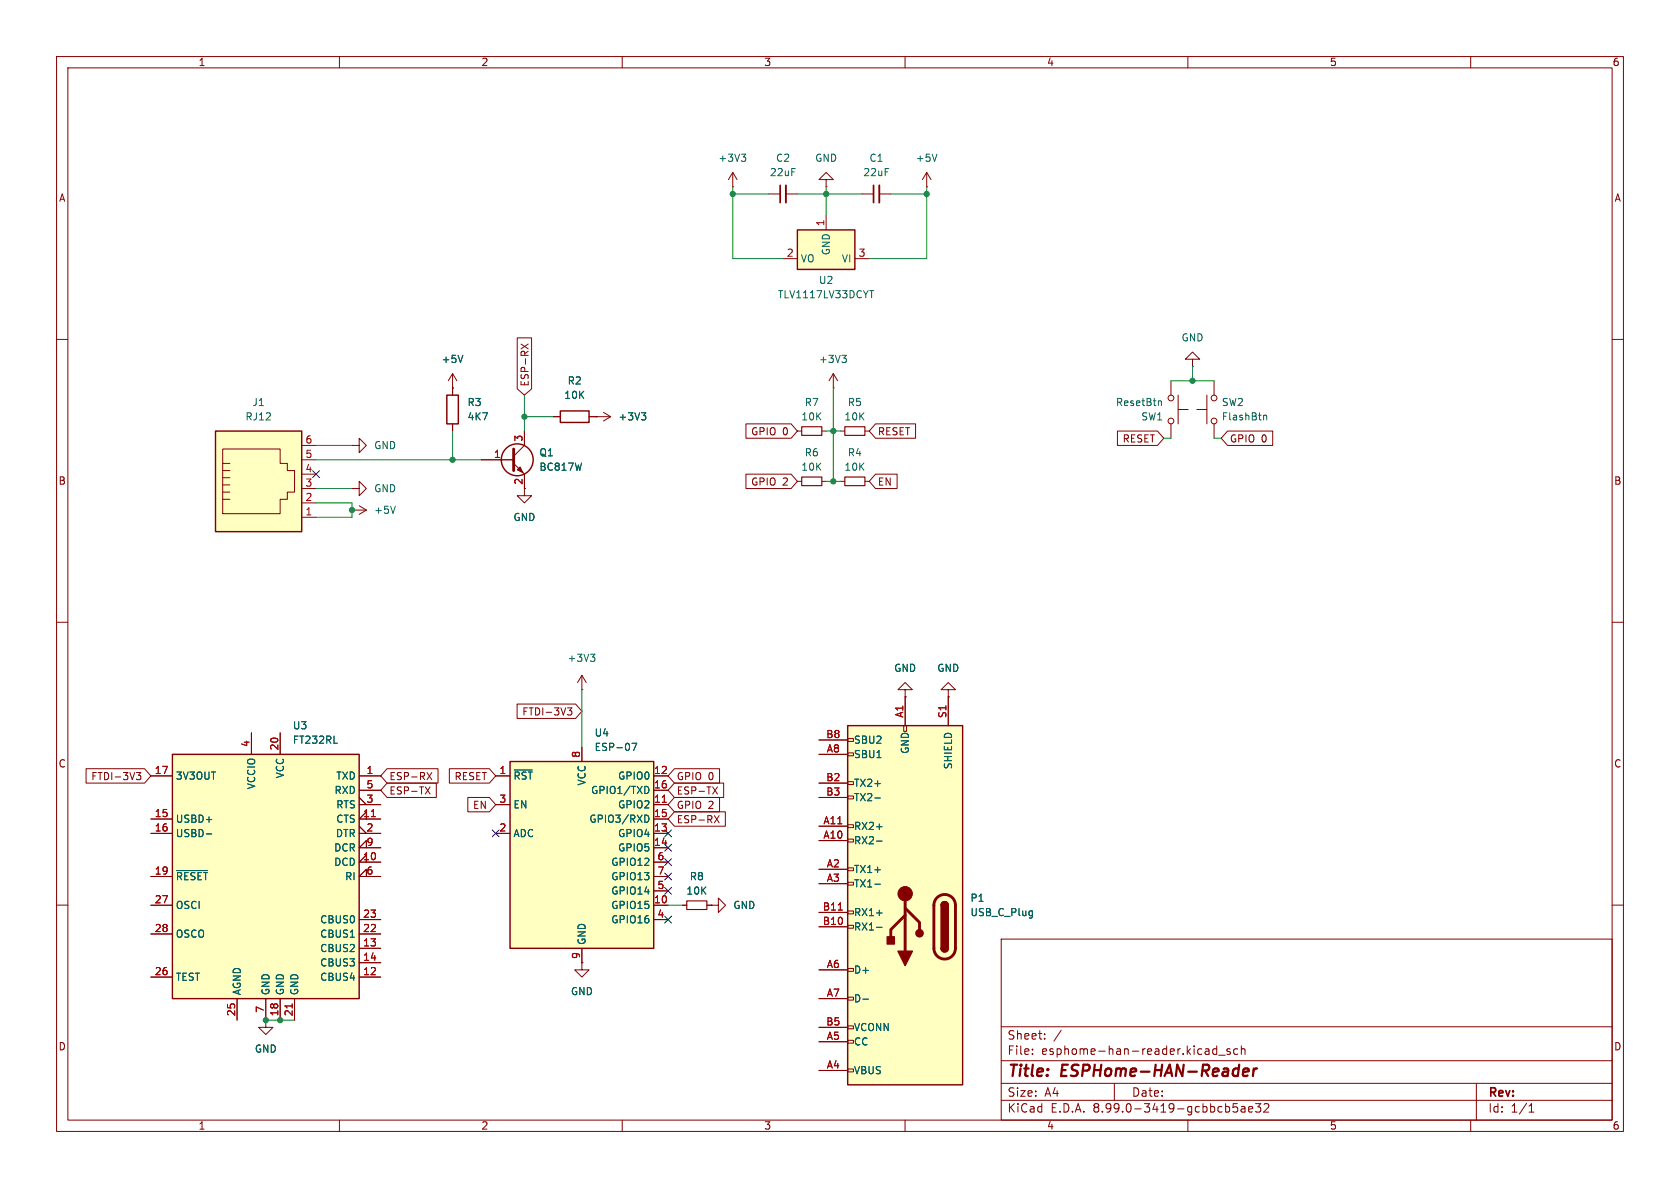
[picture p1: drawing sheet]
<svg xmlns="http://www.w3.org/2000/svg" width="297mm" height="210mm" viewBox="0 0 297 210" stroke-linecap="round" stroke-linejoin="round" font-family="sans-serif">
<g fill="none" stroke="#840000" stroke-width=".18">
<path d="M10 10h277v190h-277zM12 12h273v186h-273zM60 10v2M110 10v2M160 10v2M210 10v2M260 10v2M10 60h2M210.8 63.5h1.3l-1.3-1.3-1.3 1.3h1.3v1.3M210.8 64.8h.1M285 60h2M10 110h2"/>
<path d="M285 110h2M10 160h2M177 166h108v32h-108zM285 160h2M60 198v2M110 198v2M160 198v2M177 194.5h108M177 191.5h108M177 187.5h108M177 181.5h108M182.5 186.3v.1"/>
<path d="M182.5 185.5v.1M184.7 183.6v.1M184.7 182.8v.1M187.6 182.1l-1.3 2M197 191.5v3M210 198v2M215.1 184.9v1.5M215.1 185.5l-.4-.1-.3 .3v.4l.1 .2h.6M215.5 186.5h1.1M217.5 185.5l-.4-.1-.2 .2 .1 .2 .5 .2v.3h-.6M218 195.1h.7M218.2 195.7h.3l.3 .3-.1 .5-.5 .1"/>
<path d="M218.8 185.5l-.4-.1-.3 .3v.4l.1 .2h.6M219.5 185.5l.2-.1 .3 .1 .1 .9M219.5 184.9v1.5M219.5 195.7h.5l.1 .9M220.1 196h-.5a.29 .29 0 0 0-.2 .3 .29 .29 0 0 0 .2 .3l.5-.1M220.7 196.1l.8-.1-.1-.3-.4-.1-.3 .2 .1 .7h.6M222 195.1h.9l-.5 .6 .4 .1v.7l-.2 .1h-.4l-.2-.1M223.5 195.2l.5-.1 .2 .1 .1 .3-.9 1.1h.9M260 198v2M261 191.5v6.5M270.3 196.6h.9M270.3 195.5l.4-.4v1.5"/>
</g>
<path d="M219.8 189.5l.9-.1v-.4l-.2-.1-.6 .1-.2 .9 .3 .3 .6-.1M221.7 188.9l-.2 1.3M222.2 188.9l-.4 .1-.2 .3" fill="none" stroke="#840000" stroke-width=".4"/>
<path d="M149.9 128.3h20.3v63.5h-20.3z" fill="#ffffc2"/>
<g fill="none" stroke="#840000" stroke-width=".18">
<path d="M144.8 138.4h5.1M144.8 133.4h5.1M144.8 130.8h5.1M149.9 138.2h1v.5h-1zM149.9 133.1h1v.5h-1zM149.9 130.6h1v.5h-1zM159.8 128.3h.5v1h-.5zM160 123.2v5.1M167.6 123.2v5.1M144.8 156.2h5.1M144.8 153.7h5.1M144.8 148.6h5.1"/>
<path d="M144.8 146.1h5.1M144.8 141h5.1M149.9 156h1v.5h-1zM149.9 153.4h1v.5h-1zM149.9 148.3h1v.5h-1zM149.9 145.8h1v.5h-1zM149.9 140.7h1v.5h-1zM144.8 176.5h5.1M144.8 171.5h5.1M144.8 163.8h5.1M144.8 161.3h5.1M149.9 176.3h1v.5h-1z"/>
<path d="M149.9 171.2h1v.5h-1zM149.9 163.6h1v.5h-1zM149.9 161h1v.5h-1zM144.8 189.2h5.1M144.8 184.2h5.1M144.8 181.6h5.1M149.9 189h1v.5h-1zM149.9 183.9h1v.5h-1zM149.9 181.4h1v.5h-1z"/>
</g>
<path d="M149.9 128.3h20.3v63.5h-20.3zM166.4 167.6a.64 .64 0 0 0 .6 .7 .64 .64 0 0 0 .6-.7M166.4 160a.64 .64 0 0 1 .6-.6 .64 .64 0 0 1 .6 .6" fill="none" stroke="#840000" stroke-width=".25"/>
<path d="M160 158v10.1M165.7 158.7a1.9 1.9 0 0 1 2-.4 1.9 1.9 0 0 1 1.2 1.7v7.6a1.91 1.91 0 0 1-1.9 1.9 1.91 1.91 0 0 1-1.9-1.9v-7.7l.2-.7zM160 161.8l-2.5 2.5v1.3M160 160.5l2.6 2.6v1.2" fill="none" stroke="#840000" stroke-width=".51"/>
<g fill="#840000" stroke="#840000" stroke-width=".25">
<path d="M166.4 160h1.2v7.6h-1.2z"/>
<path d="M166.4 167.6h1.2a.64 .64 0 0 1-.6 .7 .64 .64 0 0 1-.6-.7z"/>
<path d="M166.6 159.6a.64 .64 0 0 1 .6-.2 .64 .64 0 0 1 .4 .6h-1.2z"/>
<path d="M158.7 168.1h2.6l-1.3 2.6z"/>
<path d="M156.8 165.6h1.3v1.3h-1.3z"/>
<circle cx="162.6" cy="165" r=".63"/>
</g>
<circle cx="160" cy="158" r="1.27" fill="#840000" stroke="#840000" stroke-width=".18"/>
<path d="M154.7 156.3h.9M154.7 141.1h.9M155 148.7h.9M155 146.1h.9M152.5 176.6h1M155 163.9h.9M155 161.4h.9M182.4 161l.1 .1M182.5 161v1.1l-.1 .1M182.5 161.8l-.1 .1" fill="none" stroke="#006464" stroke-width=".18"/>
<path d="M148.2 160.9h.7" fill="none" stroke="#a90000" stroke-width=".18"/>
<path d="M90.2 134.6h25.4v33h-25.4z" fill="#ffffc2"/>
<path d="M90.2 134.6h25.4v33h-25.4z" fill="none" stroke="#840000" stroke-width=".25"/>
<g fill="none" stroke="#840000" stroke-width=".18">
<path d="M62.2 78.7h1.3v-1.2l1.3 1.2-1.3 1.3v-1.3M62.2 78.7h.1M148.6 85.1h.8M152.9 85.1h.8M87.6 137.2h2.6M102.9 132.1v2.5M115.6 137.2h2.5M115.6 139.7h2.5M160 121.9h1.3l-1.3-1.2-1.3 1.2h1.3v1.3M160 123.2h.1M87.6 142.2h2.6M87.6 147.3h2.6"/>
<path d="M115.6 142.2h2.5M115.6 147.3h2.5M115.6 144.8h2.5M115.6 149.9h2.5M115.6 152.4h2.5M115.6 154.9h2.5M115.6 157.5h2.5M102.9 167.6v2.6M115.6 160h2.5M115.6 162.6h2.5"/>
</g>
<path d="M90.9 136.1h3.2M111.7 131.4h.9l-.6 1.3M114.3 139a.68 .68 0 0 1 .4 .6 .68 .68 0 0 1-.4 .7M114 144.1a.64 .64 0 0 1 .7 .6 .64 .64 0 0 1-.7 .7" fill="none" stroke="#006464" stroke-width=".18"/>
<path d="M117.1 141.8h.7" fill="none" stroke="#a90000" stroke-width=".18"/>
<path d="M149.4 84.3h3.5v1.6h-3.5z" fill="none" stroke="#840000" stroke-width=".2"/>
<path d="M38.1 76.2h15.2v17.8h-15.2z" fill="#ffffc2"/>
<g fill="none" stroke="#840000" stroke-width=".18">
<path d="M129.5 33h.1M129.5 30.5l-.7 1.3M129.5 30.5l.8 1.3M129.5 30.5v2.5M163.8 33h.1M163.8 30.5l-.7 1.3M163.8 30.5l.8 1.3M163.8 30.5v2.5M39.4 79.4h10.1v2.5h1.3v1.3h1.3v3.8h-1.3v1.3h-1.3v2.5h-10.1zM53.3 78.7h2.6M80 68.6h.1M80 66l-.8 1.3"/>
<path d="M80 66l.8 1.3M80 66v3.9M80 74.9v1.3M92.7 76.2v2.5l-1.9 1.9M97.8 73.7h1.3M104.1 73.7h3.8M105.4 73.7h.1M106.7 72.9l1.2 .8M107.9 73.7l-1.2 .7M141 76.2h.7M145.3 76.2h.7M147.3 68.6h.1"/>
<path d="M147.3 66l-.7 1.3M147.3 66l.8 1.3M147.3 66v2.6M148.6 76.2h.8M152.9 76.2h.8M207 67.3v2.6M207 74.9v2.6M208.3 72.4h1.8M208.3 69.9v5M211.6 72.4h1.8M213.4 69.9v5M214.6 67.3v2.6"/>
<path d="M214.6 74.9v2.6M39.4 83.2h1.2M39.4 84.5h1.2M39.4 85.7h1.2M39.4 87h1.2M39.4 88.3h1.2M39.4 81.9h1.2M53.3 81.3h2.6M53.3 83.8h2.6M53.3 86.4h2.6M53.3 88.9h2.6M53.3 91.4h2.6"/>
<path d="M62.2 86.4h1.3v-1.3l1.3 1.3-1.3 1.2v-1.2M62.2 86.4h.1M62.2 90.2h.1M62.2 90.2h2.6M63.5 89.4l1.3 .8M64.8 90.2l-1.3 .7M85.1 81.3h5.7M90.8 81.9l1.9 1.9v3.8h1.3l-1.3 1.3-1.3-1.3h1.3M141 85.1h.7M145.3 85.1h.7M102.9 119.4l-.8 1.3M102.9 119.4l.7 1.3"/>
<path d="M102.9 119.4v2.5M102.9 121.9h.1M167.6 121.9h1.3l-1.3-1.2-1.2 1.2h1.2v1.3M167.6 123.2h.1"/>
<circle cx="207" cy="74.4" r=".51"/>
<circle cx="207" cy="70.4" r=".51"/>
<circle cx="214.6" cy="74.4" r=".51"/>
<circle cx="214.6" cy="70.4" r=".51"/>
</g>
<g fill="none" stroke="#840000" stroke-width=".25">
<path d="M38.1 76.2h15.2v17.8h-15.2zM79 69.9h2v5h-2zM99.1 72.6h5v2.1h-5z"/>
<circle cx="91.4" cy="81.3" r="2.82"/>
</g>
<path d="M141.7 75.4h3.6v1.6h-3.6zM149.4 75.4h3.5v1.6h-3.5zM141.7 84.3h3.6v1.6h-3.6z" fill="none" stroke="#840000" stroke-width=".2"/>
<g fill="none" stroke="#006464" stroke-width=".18">
<path d="M131.1 27.2h.7l-.4 .5M131.6 27.7l.2 .3v.3l-.2 .2M165.6 27.2l-.4 1.3M81.8 62.8l-.4 1.3M113.4 73h.8l-.5 .5M113.9 73.5l.3 .2v.3l-.3 .2M148.8 62.8h.8l-.4 .5M149.4 63.3l.2 .2v.3l-.2 .3M204.8 70.9h.5v.8M223.4 73.5l.2-.1 .3 .1v.7M69.9 89.5l-.4 1.2M104.4 115.6h.8l-.5 .5"/>
<path d="M104.9 116.1l.3 .3v.3l-.3 .2"/>
</g>
<path d="M90.8 79.4v3.8" fill="none" stroke="#840000" stroke-width=".51"/>
<path d="M91.4 83.1l.5-.5 .6 1z" fill="#840000" stroke="#840000" stroke-width=".18"/>
<path d="M141 40.6h10.1v7h-10.1z" fill="#ffffc2"/>
<path d="M141 40.6h10.1v7h-10.1z" fill="none" stroke="#840000" stroke-width=".25"/>
<path d="M146 38.1v2.5M138.4 45.7h2.6M151.1 45.7h2.6M125.7 160h1.3v-1.2l1.3 1.2-1.3 1.3v-1.3M125.7 160h.1" fill="none" stroke="#840000" stroke-width=".18"/>
<path d="M153.7 51.4h.8" fill="none" stroke="#006464" stroke-width=".18"/>
<path d="M30.5 133.4h33v43.1h-33z" fill="#ffffc2"/>
<path d="M30.5 133.4h33v43.1h-33z" fill="none" stroke="#840000" stroke-width=".25"/>
<g fill="none" stroke="#840000" stroke-width=".18">
<path d="M135.9 34.3h2M138.9 34.3h2.1M146 31.8h1.3l-1.3-1.3-1.2 1.3h1.2v1.2M146 33h.1M152.4 34.3h2M155.4 34.3h2.1M91.4 59.7h2.6v9l-1.3 1.2-1.3-1.2zM80 68.6h.1M80 68.6v1.3M80 74.9v1.3M92.1 60.8l1.3 .9M92.7 76.2v2.5"/>
<path d="M93.4 60.8l-1.3 .9M97.8 73.7h1.3M104.1 73.7h1.3M105.4 73.7h.1M131.9 74.9h8l1.1 1.3-1.1 1.3h-8zM154.8 74.9h7.1v2.6h-7.1l-1.1-1.3zM197.5 76.2h7.1l1.1 1.3-1.1 1.2h-7.1zM217 76.2h8v2.5h-8l-1.1-1.2zM85.1 81.3h5.7M92.7 83.8v2.6M131.9 83.8h8l1.1 1.3-1.1 1.3h-8zM154.8 83.8h3.8v2.6h-3.8l-1.1-1.3z"/>
<path d="M15.2 135.9h10.4l1.1 1.3-1.1 1.2h-10.4zM24.1 136.6h.8l-.4 .4 .3 .2v.5l-.1 .1h-.5M26.7 137.2h3.8M44.4 129.5v3.9M49.5 129.5v3.9M63.5 137.2h3.8M63.5 139.7h3.8M68.4 135.9h9v2.5h-9l-1.1-1.2zM68.4 138.4h8.7v2.6h-8.7l-1.1-1.3zM75.2 139.1l.8 1.3M75.5 136.6l.8 1.2M76 139.1l-.8 1.3"/>
<path d="M76.3 136.6l-.8 1.2M79.4 135.9h7.1l1.1 1.3-1.1 1.2h-7.1zM87.6 137.2h2.6M91.4 124.5h10.4l1.1 1.2-1.1 1.3h-10.4zM100.3 125.1h.8l-.4 .5 .3 .1v.6l-.1 .1-.5-.1M102.9 132.1v2.5M115.6 137.2h2.5M115.6 139.7h2.5M119.2 138.4h8.7v2.6h-8.7l-1.1-1.3zM119.2 135.9h8v2.5h-8l-1.1-1.2zM126 139.1l.8 1.3M126.8 139.1l-.8 1.3"/>
<path d="M144.8 138.4h5.1M144.8 133.4h5.1M144.8 130.8h5.1M160 123.2h.1M160 123.2v5.1M167.6 123.2h.1M167.6 123.2v5.1M26.7 144.8h3.8M26.7 147.3h3.8M26.7 154.9h3.8M63.5 147.3h3.8M63.5 142.2h3.8"/>
<path d="M63.5 141l1.3 1.2M63.5 146.1l1.3 1.2M64.8 144.8v-1.3l-1.3 1.3h3.8M64.8 149.9v-1.3l-1.3 1.3h3.8M64.8 152.4v-1.3l-1.3 1.3h3.8M64.8 154.9v-1.2l-1.3 1.2h3.8M82.7 141h3.8l1.1 1.2-1.1 1.3h-3.8zM87.6 147.3h2.6M87.6 142.2h2.6M115.6 144.8h2.5M115.6 147.3h2.5M115.6 154.9h2.5"/>
<path d="M115.6 142.2h2.5M115.6 149.9h2.5M115.6 152.4h2.5M115.6 157.5h2.5M119.2 143.5h9v2.6h-9l-1.1-1.3zM119.2 141h8v2.5h-8l-1.1-1.3zM126.3 144.2l.8 1.3M127.1 144.2l-.8 1.3M144.8 156.2h5.1M144.8 153.7h5.1M144.8 148.6h5.1M144.8 146.1h5.1"/>
<path d="M144.8 141h5.1M26.7 160h3.8M26.7 165.1h3.8M26.7 172.7h3.8M41.9 176.5v3.8M47 176.5v3.8M49.5 176.5v3.8M52.1 176.5v3.8M63.5 165.1h3.8M63.5 172.7h3.8M63.5 162.6h3.8M63.5 167.6h3.8"/>
<path d="M63.5 170.2h3.8M102.9 170.2v1.3h1.2l-1.2 1.2-1.3-1.2h1.3M102.9 170.2h.1M102.9 167.6v2.6M115.6 160h2.5M115.6 162.6h2.5M120.6 160h.8M125 160h.7M125.7 160h.1M144.8 176.5h5.1M144.8 171.5h5.1M144.8 163.8h5.1"/>
<path d="M144.8 161.3h5.1M47 180.3v1.3h1.3l-1.3 1.3-1.3-1.3h1.3M47 180.3h.1M144.8 189.2h5.1M144.8 184.2h5.1M144.8 181.6h5.1"/>
</g>
<g fill="none" stroke="#006464" stroke-width=".18">
<path d="M81.8 62.8l-.4 1.3M113.4 73h.8l-.5 .5M113.9 73.5l.3 .2v.3l-.3 .2M59 131.4h.6M90.9 136.1h3.2M111.7 131.4h.9l-.6 1.3M114.3 139a.68 .68 0 0 1 .4 .6 .68 .68 0 0 1-.4 .7M31.2 153.9h5.5M36.5 147.4h.9M114 144.1a.64 .64 0 0 1 .7 .6 .64 .64 0 0 1-.7 .7M154.7 156.3h.9M154.7 141.1h.9"/>
<path d="M155 148.7h.9M155 146.1h.9M152.5 176.6h1M155 163.9h.9M155 161.4h.9M182.4 161l.1 .1M182.5 161v1.1l-.1 .1M182.5 161.8l-.1 .1"/>
</g>
<path d="M65.6 144.4h.8M117.1 141.8h.7M51.7 177.5v.7M148.2 160.9h.7" fill="none" stroke="#a90000" stroke-width=".18"/>
<path d="M137.9 32.8v3M154.4 32.8v3" fill="none" stroke="#840000" stroke-width=".3"/>
<path d="M138.9 32.8v3M155.4 32.8v3" fill="none" stroke="#840000" stroke-width=".33"/>
<path d="M121.4 159.3h3.6v1.5h-3.6z" fill="none" stroke="#840000" stroke-width=".2"/>
<g fill="none" stroke="#009600" stroke-width=".18">
<path d="M129.5 33v12.7h8.9M129.5 34.3h6.4M141 34.3h11.4M146 33v5.1M157.5 34.3h6.3M163.8 33v12.7h-10.1M55.9 78.7h6.3M80 76.2v5.1M92.7 73.7h5.1M92.7 69.9v6.3M146 76.2h2.6M147.3 68.6v16.5"/>
<path d="M205.7 77.5h1.3M207 67.3h7.6M210.8 64.8v2.5M214.6 77.5h1.3M55.9 88.9h6.3v2.5h-6.3M55.9 86.4h6.3M55.9 81.3h29.2M146 85.1h2.6M102.9 121.9v10.2M118.1 160h2.5M47 180.3h5.1"/>
</g>
<g fill="none" stroke="#000084" stroke-width=".18">
<path d="M55.3 83.2l1.2 1.2M56.5 83.2l-1.2 1.2M87 146.7l1.2 1.2M88.2 146.7l-1.2 1.2M117.5 149.3l1.2 1.2M117.5 146.7l1.2 1.2M117.5 151.8l1.2 1.2M117.5 156.9l1.2 1.2M117.5 154.3l1.2 1.2M118.7 149.3l-1.2 1.2M118.7 146.7l-1.2 1.2M118.7 151.8l-1.2 1.2"/>
<path d="M118.7 156.9l-1.2 1.2M118.7 154.3l-1.2 1.2M117.5 162l1.2 1.2M118.7 162l-1.2 1.2"/>
</g>
<g fill="#009600" stroke="#009600" stroke-width=".18">
<circle cx="62.2" cy="90.2" r=".46"/>
<circle cx="80" cy="81.3" r=".46"/>
<circle cx="49.5" cy="180.3" r=".46"/>
<circle cx="47" cy="180.3" r=".46"/>
<circle cx="163.8" cy="34.3" r=".46"/>
<circle cx="147.3" cy="85.1" r=".46"/>
<circle cx="210.8" cy="67.3" r=".46"/>
<circle cx="147.3" cy="76.2" r=".46"/>
<circle cx="146" cy="34.3" r=".46"/>
<circle cx="129.5" cy="34.3" r=".46"/>
<circle cx="92.7" cy="73.7" r=".46"/>
</g>
<g font-size="2.8" fill="#840000">
<text x="178" y="190.9">Title:</text>
<text x="187.7" y="190.9">ESPHome-HAN-Reader</text>
</g>
<g font-size="2.1" fill="#840000">
<text x="178" y="184">Sheet:</text>
<text x="178" y="186.7">File:</text>
<text x="184.1" y="186.7">esphome-han-reader.kicad_sch</text>
<text x="178" y="196.9">KiCad</text>
<text x="178" y="194.1">Size:</text>
<text x="184.7" y="194.1">A4</text>
<text x="185.7" y="196.9">E.D.A.</text>
<text x="193.3" y="196.9">8.99.0-3419-gcbbcb5ae32</text>
<text x="200" y="194.1">Date:</text>
<text x="263" y="194.3">Rev:</text>
<text x="263" y="196.9">Id:</text>
<text x="267.1" y="196.9">1/1</text>
</g>
<g font-size="1.8" fill="#840000">
<text x="35" y="11.9">1</text>
<text x="85" y="11.9">2</text>
<text x="135" y="11.9">3</text>
<text x="185" y="11.9">4</text>
<text x="235" y="11.9">5</text>
<text x="285" y="11.9">6</text>
<text x="10.3" y="35.9">A</text>
<text x="285.3" y="35.9">A</text>
<text x="93.7" y="68.4" transform="rotate(-90 93.7 68.4)">ESP-RX</text>
<text x="132.7" y="77.2">GPIO 0</text>
<text x="155.1" y="77.2">RESET</text>
<text x="198.4" y="78.4">RESET</text>
<text x="217.3" y="78.4">GPIO 0</text>
<text x="10.3" y="85.9">B</text>
<text x="92.5" y="85.8" transform="rotate(-90 92.5 85.8)">2</text>
<text x="132.7" y="86">GPIO 2</text>
<text x="155.1" y="86">EN</text>
<text x="285.3" y="85.9">B</text>
<text x="92.2" y="126.7">FTDI-3V3</text>
<text x="10.3" y="135.9">C</text>
<text x="285.3" y="135.9">C</text>
<text x="16" y="138.1">FTDI-3V3</text>
<text x="68.7" y="138.1">ESP-RX</text>
<text x="68.7" y="140.7">ESP-TX</text>
<text x="80.3" y="138.1">RESET</text>
<text x="83.5" y="143.2">EN</text>
<text x="119.5" y="143.2">GPIO 2</text>
<text x="119.5" y="140.7">ESP-TX</text>
<text x="119.5" y="138.1">GPIO 0</text>
<text x="119.5" y="145.7">ESP-RX</text>
<text x="10.3" y="185.9">D</text>
<text x="285.3" y="185.9">D</text>
<text x="35" y="199.9">1</text>
<text x="85" y="199.9">2</text>
<text x="135" y="199.9">3</text>
<text x="185" y="199.9">4</text>
<text x="235" y="199.9">5</text>
<text x="285" y="199.9">6</text>
</g>
<g font-size="1.8" fill="#006464">
<text x="126.9" y="28.8">+3V3</text>
<text x="137.1" y="28.8">C2</text>
<text x="144" y="28.8">GND</text>
<text x="153.6" y="28.8">C1</text>
<text x="161.8" y="28.8">+5V</text>
<text x="136" y="31.3">22uF</text>
<text x="152.5" y="31.3">22uF</text>
<text x="141.5" y="46.6">VO</text>
<text x="146.9" y="45.2" transform="rotate(-90 146.9 45.2)">GND</text>
<text x="148.7" y="46.6">VI</text>
<text x="137.4" y="52.9">TLV1117LV33DCYT</text>
<text x="144.7" y="50.4">U2</text>
<text x="78" y="64.4">+5V</text>
<text x="144.7" y="64.4">+3V3</text>
<text x="208.8" y="60.6">GND</text>
<text x="44.5" y="72">J1</text>
<text x="82.6" y="72">R3</text>
<text x="99.7" y="70.7">10K</text>
<text x="100.3" y="68.2">R2</text>
<text x="142.2" y="72">R7</text>
<text x="149.8" y="72">R5</text>
<text x="197.2" y="72">ResetBtn</text>
<text x="215.9" y="72">SW2</text>
<text x="43.3" y="74.5">RJ12</text>
<text x="82.6" y="74.5">4K7</text>
<text x="109.2" y="74.5">+3V3</text>
<text x="141.6" y="74.5">10K</text>
<text x="149.2" y="74.5">10K</text>
<text x="201.7" y="74.5">SW1</text>
<text x="215.9" y="74.5">FlashBtn</text>
<text x="66" y="79.6">GND</text>
<text x="95.3" y="83.4">BC817W</text>
<text x="95.3" y="80.9">Q1</text>
<text x="141.6" y="83.4">10K</text>
<text x="142.2" y="80.9">R6</text>
<text x="149.2" y="83.4">10K</text>
<text x="149.8" y="80.9">R4</text>
<text x="66" y="87.2">GND</text>
<text x="66" y="91">+5V</text>
<text x="90.7" y="92.3">GND</text>
<text x="100.2" y="117.2">+3V3</text>
<text x="158" y="119">GND</text>
<text x="165.6" y="119">GND</text>
<text x="51.7" y="129.1">U3</text>
<text x="51.7" y="131.7">FT232RL</text>
<text x="105" y="130.4">U4</text>
<text x="150.9" y="131.7">SBU2</text>
<text x="50.4" y="137.7" transform="rotate(-90 50.4 137.7)">VCC</text>
<text x="105" y="132.9">ESP-07</text>
<text x="150.9" y="134.2">SBU1</text>
<text x="160.9" y="133.4" transform="rotate(-90 160.9 133.4)">GND</text>
<text x="168.5" y="136.1" transform="rotate(-90 168.5 136.1)">SHIELD</text>
<text x="31" y="138">3V3OUT</text>
<text x="45.3" y="139.6" transform="rotate(-90 45.3 139.6)">VCCIO</text>
<text x="59" y="140.6">RXD</text>
<text x="59.3" y="138">TXD</text>
<text x="59.3" y="143.1">RTS</text>
<text x="90.7" y="138">~{RST}</text>
<text x="90.7" y="143.1">EN</text>
<text x="103.7" y="139" transform="rotate(-90 103.7 139)">VCC</text>
<text x="104.4" y="140.6">GPIO1/TXD</text>
<text x="109.2" y="138">GPIO0</text>
<text x="109.2" y="143.1">GPIO2</text>
<text x="150.9" y="141.8">TX2-</text>
<text x="150.9" y="139.3">TX2+</text>
<text x="31" y="145.6">USBD+</text>
<text x="31" y="148.2">USBD-</text>
<text x="59.3" y="148.2">DTR</text>
<text x="59.3" y="145.6">CTS</text>
<text x="90.7" y="148.2">ADC</text>
<text x="104.1" y="145.6">GPIO3/RXD</text>
<text x="109.2" y="148.2">GPIO4</text>
<text x="150.9" y="149.5">RX2-</text>
<text x="150.9" y="146.9">RX2+</text>
<text x="31" y="155.8">~{RESET}</text>
<text x="59" y="150.7">DCR</text>
<text x="59" y="153.3">DCD</text>
<text x="60.9" y="155.8">RI</text>
<text x="108" y="153.3">GPIO12</text>
<text x="108" y="155.8">GPIO13</text>
<text x="109.2" y="150.7">GPIO5</text>
<text x="121.8" y="155.8">R8</text>
<text x="150.9" y="154.5">TX1+</text>
<text x="31" y="160.9">OSCI</text>
<text x="108" y="158.3">GPIO14</text>
<text x="108" y="160.9">GPIO15</text>
<text x="121.2" y="158.3">10K</text>
<text x="129.5" y="160.9">GND</text>
<text x="150.9" y="157.1">TX1-</text>
<text x="171.5" y="159.6">P1</text>
<text x="31" y="166">OSCO</text>
<text x="56.5" y="163.4">CBUS0</text>
<text x="56.5" y="166">CBUS1</text>
<text x="103.7" y="167.1" transform="rotate(-90 103.7 167.1)">GND</text>
<text x="108" y="163.4">GPIO16</text>
<text x="150.9" y="164.7">RX1-</text>
<text x="150.9" y="162.2">RX1+</text>
<text x="171.5" y="162.2">USB_C_Plug</text>
<text x="31" y="173.6">TEST</text>
<text x="56.5" y="168.5">CBUS2</text>
<text x="56.5" y="171">CBUS3</text>
<text x="56.5" y="173.6">CBUS4</text>
<text x="150.9" y="172.3">D+</text>
<text x="42.8" y="176" transform="rotate(-90 42.8 176)">AGND</text>
<text x="47.9" y="176" transform="rotate(-90 47.9 176)">GND</text>
<text x="50.4" y="176" transform="rotate(-90 50.4 176)">GND</text>
<text x="52.9" y="176" transform="rotate(-90 52.9 176)">GND</text>
<text x="100.8" y="176.1">GND</text>
<text x="150.9" y="177.4">D-</text>
<text x="150.9" y="185">CC</text>
<text x="150.9" y="182.5">VCONN</text>
<text x="45" y="186.3">GND</text>
<text x="150.9" y="190.1">VBUS</text>
</g>
<g font-size="1.8" fill="#a90000">
<text x="145.8" y="40.1" transform="rotate(-90 145.8 40.1)">1</text>
<text x="139" y="45.5">2</text>
<text x="151.7" y="45.5">3</text>
<text x="53.9" y="78.5">6</text>
<text x="53.9" y="81">5</text>
<text x="53.9" y="83.6">4</text>
<text x="87.2" y="81">1</text>
<text x="92.5" y="78.2" transform="rotate(-90 92.5 78.2)">3</text>
<text x="53.9" y="86.1">3</text>
<text x="53.9" y="88.6">2</text>
<text x="53.9" y="91.2">1</text>
<text x="146" y="130.6">B8</text>
<text x="159.8" y="127" transform="rotate(-90 159.8 127)">A1</text>
<text x="167.4" y="127" transform="rotate(-90 167.4 127)">S1</text>
<text x="27.3" y="136.9">17</text>
<text x="44.2" y="132.2" transform="rotate(-90 44.2 132.2)">4</text>
<text x="49.3" y="132.8" transform="rotate(-90 49.3 132.8)">20</text>
<text x="64.7" y="136.9">1</text>
<text x="88.2" y="136.9">1</text>
<text x="102.6" y="134.1" transform="rotate(-90 102.6 134.1)">8</text>
<text x="115.5" y="136.9">12</text>
<text x="146.1" y="133.1">A8</text>
<text x="64.7" y="139.4">5</text>
<text x="64.7" y="142">3</text>
<text x="88.2" y="142">3</text>
<text x="115.5" y="139.4">16</text>
<text x="115.5" y="142">11</text>
<text x="146" y="140.7">B3</text>
<text x="146" y="138.2">B2</text>
<text x="27.3" y="144.5">15</text>
<text x="27.3" y="147.1">16</text>
<text x="64.1" y="144.5">11</text>
<text x="64.7" y="147.1">2</text>
<text x="64.7" y="149.6">9</text>
<text x="88.2" y="147.1">2</text>
<text x="115.5" y="144.5">15</text>
<text x="115.5" y="147.1">13</text>
<text x="115.5" y="149.6">14</text>
<text x="145.5" y="148.3">A10</text>
<text x="145.5" y="145.8">A11</text>
<text x="27.3" y="154.7">19</text>
<text x="64.1" y="152.1">10</text>
<text x="64.7" y="154.7">6</text>
<text x="116.1" y="152.1">6</text>
<text x="116.1" y="154.7">7</text>
<text x="146.1" y="156">A3</text>
<text x="146.1" y="153.4">A2</text>
<text x="27.3" y="159.8">27</text>
<text x="115.5" y="159.8">10</text>
<text x="116.1" y="157.2">5</text>
<text x="145.4" y="161">B11</text>
<text x="27.3" y="164.8">28</text>
<text x="64.1" y="162.3">23</text>
<text x="64.1" y="164.8">22</text>
<text x="64.1" y="167.4">13</text>
<text x="116.1" y="162.3">4</text>
<text x="145.4" y="163.6">B10</text>
<text x="27.3" y="172.5">26</text>
<text x="64.1" y="169.9">14</text>
<text x="64.1" y="172.5">12</text>
<text x="102.6" y="169.6" transform="rotate(-90 102.6 169.6)">9</text>
<text x="146.1" y="171.2">A6</text>
<text x="41.7" y="179.7" transform="rotate(-90 41.7 179.7)">25</text>
<text x="46.7" y="179.1" transform="rotate(-90 46.7 179.1)">7</text>
<text x="49.3" y="179.7" transform="rotate(-90 49.3 179.7)">18</text>
<text x="51.8" y="179.7" transform="rotate(-90 51.8 179.7)">21</text>
<text x="146.1" y="176.3">A7</text>
<text x="146" y="181.4">B5</text>
<text x="146.1" y="183.9">A5</text>
<text x="146.1" y="189">A4</text>
</g>
</svg>
